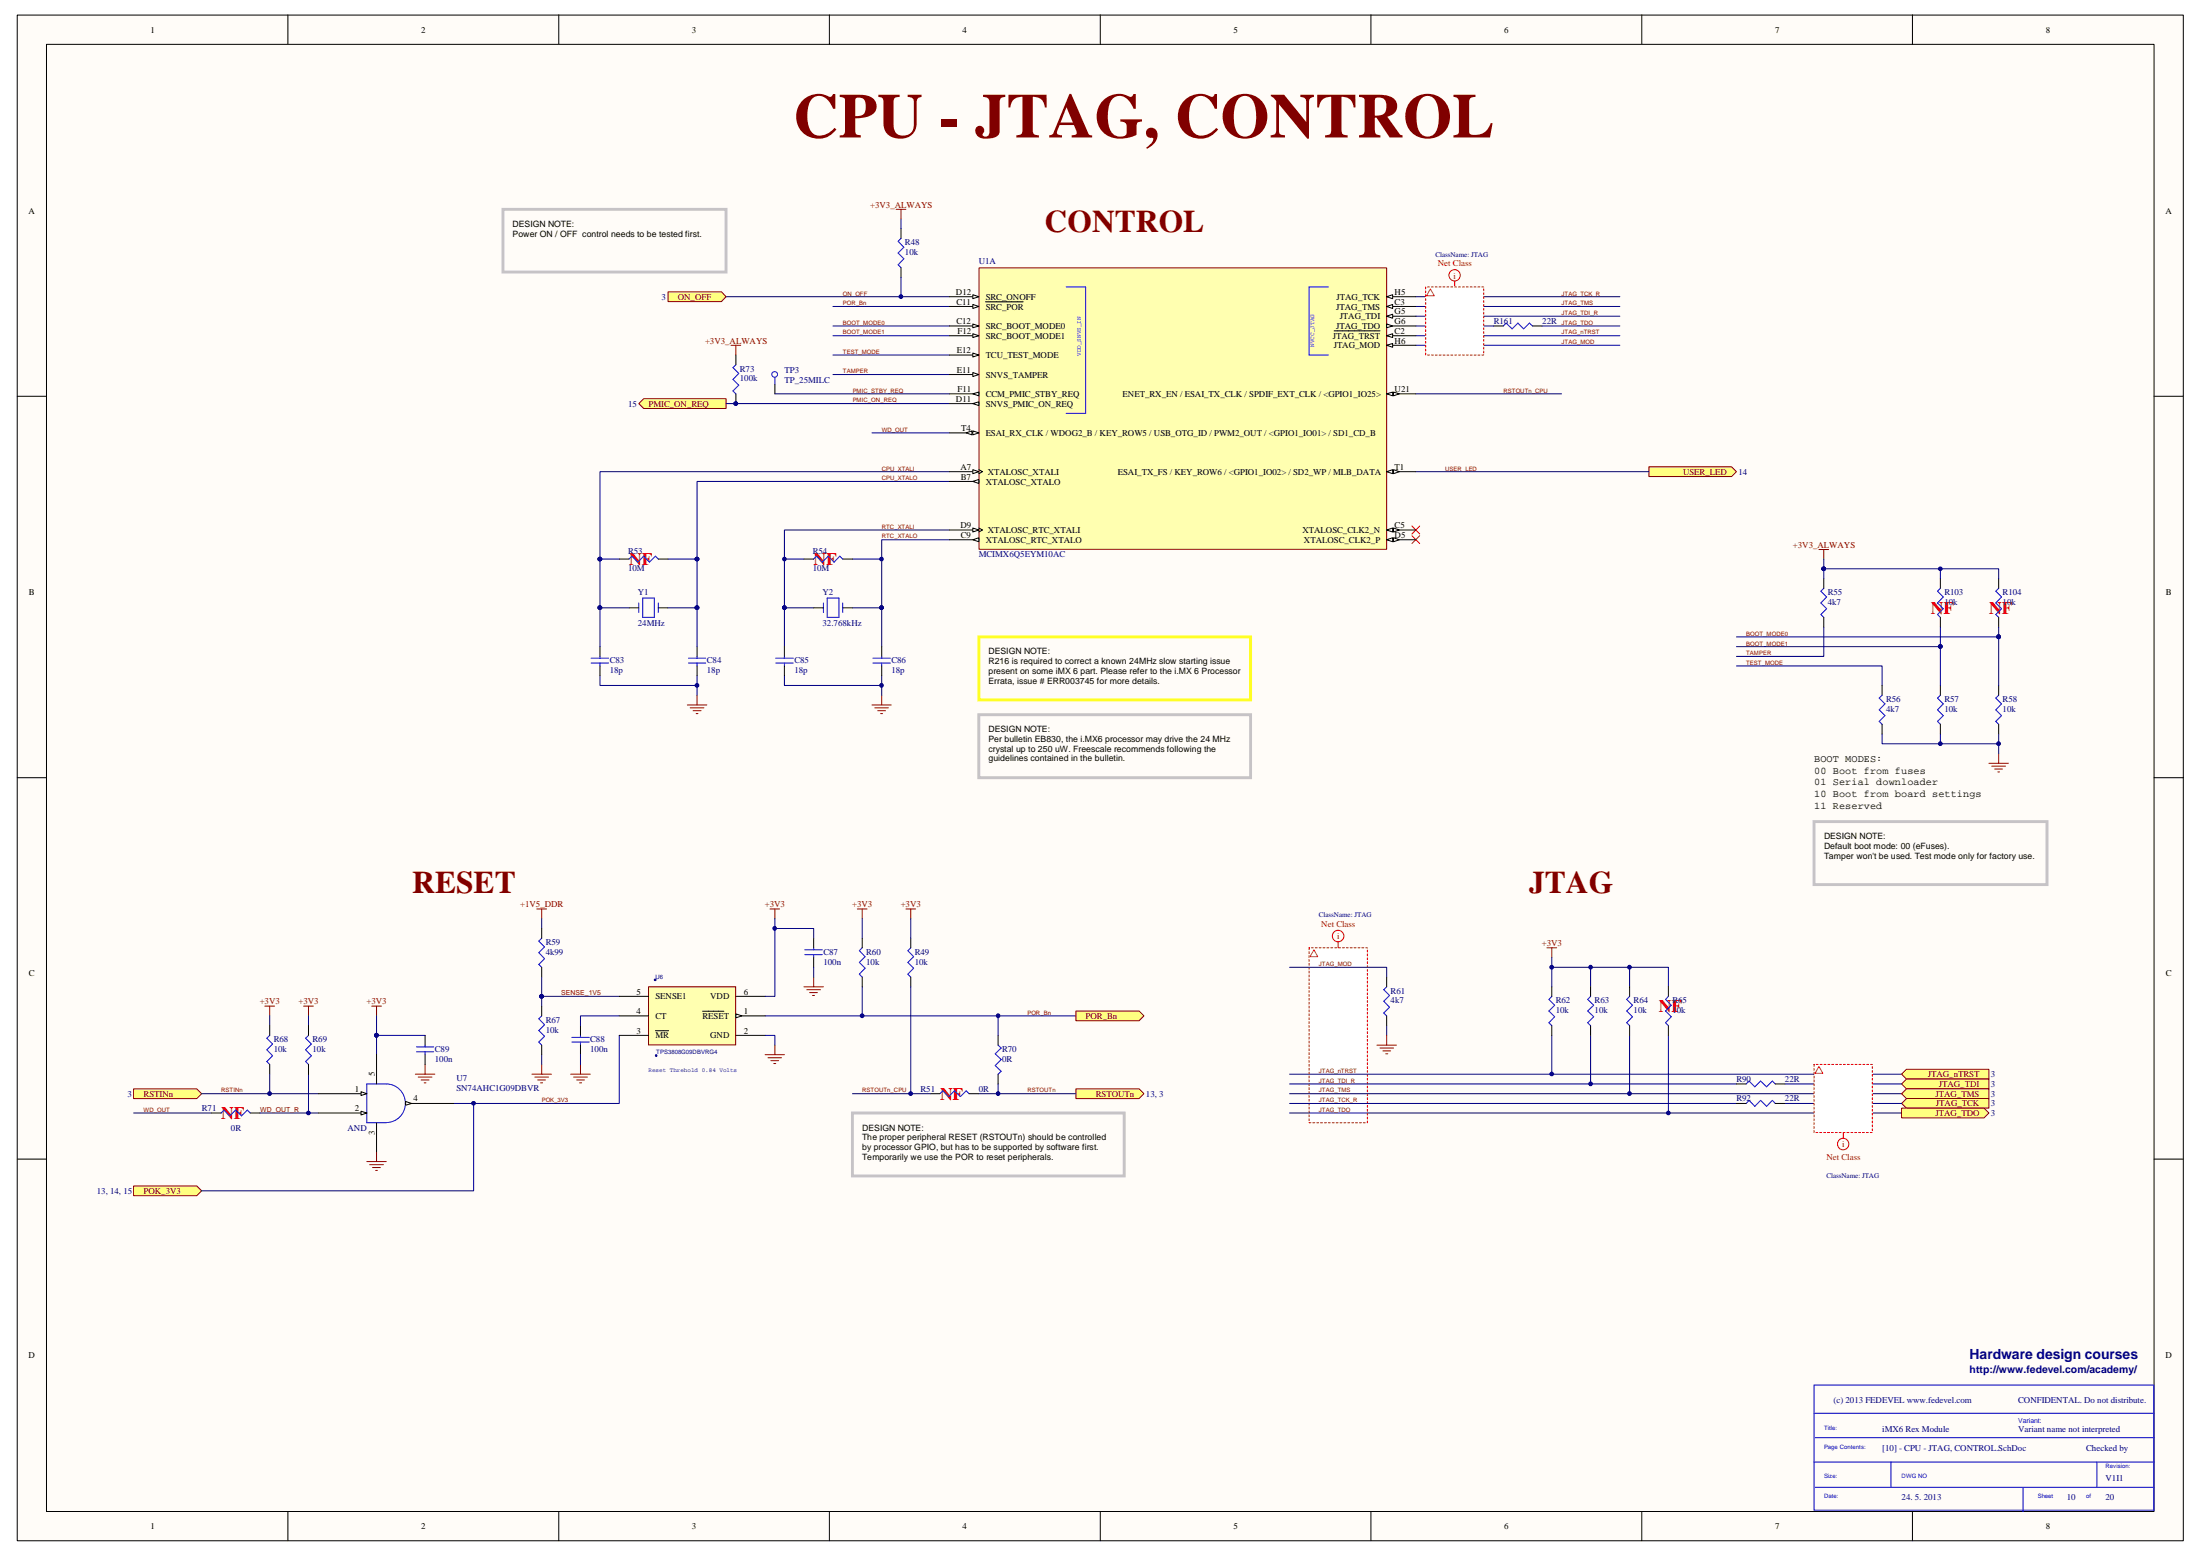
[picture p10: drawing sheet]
<svg xmlns="http://www.w3.org/2000/svg" width="420mm" height="297mm" viewBox="0 0 420 297" stroke-linecap="round" stroke-linejoin="round" font-family="sans-serif">
<path d="M3.3 2.9h413.7v291.2h-413.7z" fill="#fffcf8"/>
<path d="M3.3 2.9h413.7v291.2h-413.7z" fill="none" stroke="#000" stroke-width=".19"/>
<path d="M8.9 8.5h402.5v280h-402.5z" fill="#fffcf8"/>
<g fill="none" stroke="#000" stroke-width=".19">
<path d="M8.9 8.5h402.5v280h-402.5zM55 2.8v5.6M106.7 2.8v5.6M158.4 2.8v5.6M210.1 2.8v5.6M261.8 2.8v5.6M313.6 2.8v5.6M365.2 2.8v5.6M3.3 75.6h5.5M411.4 75.6h5.6M3.3 148.5h5.5M411.4 148.5h5.6"/>
<path d="M3.3 221.3h5.5M411.4 221.3h5.6M55 288.5v5.6M106.7 288.5v5.6M158.4 288.5v5.6M210.1 288.5v5.6M261.8 288.5v5.6M313.6 288.5v5.6M365.2 288.5v5.6"/>
</g>
<path d="M250 180.9h11.1v33.4h-11.1z" fill-rule="evenodd" fill="#fff"/>
<path d="M250 180.9h11.1v33.4h-11.1z" fill="none" stroke="#f00" stroke-width=".19" stroke-dasharray=".4 .4"/>
<path d="M250.9 181.3l.8 1.3h-1.5z" fill="none" stroke="#f33" stroke-width=".19"/>
<path d="M346.4 264.4h64.9v23.9h-64.9zM346.4 269.8h65M346.4 279.1h65M346.7 274.4h64.7M361.1 279.1v4.8M400.5 279.1v4.8M346.7 283.9h64.7M386.4 283.9v4.6" fill="none" stroke="#00f" stroke-width=".19"/>
<path d="M270.4 56.6h39M270.4 58.5h39M159.1 62.2h22.2M159.1 64.1h22.2M159.1 67.8h22.2M159.1 71.5h22.2M270.4 64.1h39M270.4 60.4h39M162.8 106.7h5.6" fill="none" stroke="#000080" stroke-width=".19"/>
<circle cx="168.3" cy="106.7" r=".35" fill="#000080"/>
<g fill="none" stroke="#000080" stroke-width=".19">
<path d="M149.8 106.7h3.7"/>
<circle cx="168.3" cy="106.7" r=".35"/>
</g>
<circle cx="149.8" cy="106.7" r=".35" fill="#000080"/>
<g fill="none" stroke="#000080" stroke-width=".19">
<path d="M149.8 116h5.6"/>
<circle cx="149.8" cy="106.7" r=".35"/>
</g>
<circle cx="149.8" cy="116" r=".34" fill="#000080"/>
<g fill="none" stroke="#000080" stroke-width=".19">
<path d="M162.8 116h5.6"/>
<circle cx="149.8" cy="116" r=".34"/>
</g>
<circle cx="168.3" cy="116" r=".34" fill="#000080"/>
<g fill="none" stroke="#000080" stroke-width=".19">
<path d="M149.8 129v1.9h18.6"/>
<circle cx="168.3" cy="116" r=".34"/>
</g>
<path d="M166.5 134.6h3.7M167.1 135.1h2.6M167.6 135.7h1.5M168.2 136.2h.4M168.4 132.7v1.9" fill="none" stroke="#800000" stroke-width=".19"/>
<circle cx="168.3" cy="130.8" r=".35" fill="#000080"/>
<g fill="none" stroke="#000080" stroke-width=".19">
<path d="M181.3 101.2h-31.5v14.8M168.4 129v3.7"/>
<circle cx="168.3" cy="130.8" r=".35"/>
</g>
<circle cx="149.8" cy="116" r=".34" fill="#000080"/>
<g fill="none" stroke="#000080" stroke-width=".19">
<path d="M149.8 116v7.4"/>
<circle cx="149.8" cy="116" r=".34"/>
</g>
<circle cx="149.8" cy="116" r=".34" fill="#000080"/>
<g fill="none" stroke="#000080" stroke-width=".19">
<path d="M136.9 91.9h44.4M181.3 90h-66.7v16.7"/>
<circle cx="149.8" cy="116" r=".34"/>
</g>
<circle cx="114.6" cy="106.7" r=".35" fill="#000080"/>
<g fill="none" stroke="#000080" stroke-width=".19">
<path d="M181.3 103h-12.9v13"/>
<circle cx="114.6" cy="106.7" r=".35"/>
</g>
<circle cx="168.3" cy="116" r=".34" fill="#000080"/>
<g fill="none" stroke="#000080" stroke-width=".19">
<path d="M168.4 116v7.4"/>
<circle cx="168.3" cy="116" r=".34"/>
</g>
<circle cx="168.3" cy="116" r=".34" fill="#000080"/>
<g fill="none" stroke="#000080" stroke-width=".19">
<path d="M270.4 65.9h39M103.5 175.4v1.8M148 175.4v14.8h-1.9M148 177.2h7.4v1.9M146.1 197.7h1.9v1.8M146.1 193.9h59.4"/>
<circle cx="168.3" cy="116" r=".34"/>
</g>
<path d="M186.9 136.4h51.9v12.1h-51.9z" fill="none" stroke="#c6c3c6" stroke-width=".56"/>
<path d="M186.9 121.6h51.9v12h-51.9z" fill="none" stroke="#ff0" stroke-width=".56"/>
<g fill="none" stroke="#800000" stroke-width=".19">
<path d="M102.5 173.5h1.9M103.5 173.5v1.9M147.1 173.5h1.8M148 173.5v1.9M163.7 173.5h1.9M164.7 173.5v1.9M148 199.5v1.8M153.5 188.4h3.8M154.1 188.9h2.6M154.6 189.5h1.5M155.2 190h.4M155.4 186.5v1.9"/>
<path d="M101.6 205.1h3.7M102.1 205.6h2.7M102.7 206.2h1.5M103.2 206.7h.4M103.5 203.2v1.9M109 205.1h3.7M109.5 205.6h2.7M110.1 206.2h1.5M110.7 206.7h.4M110.9 203.2v1.9M146.1 201.3h3.7M146.7 201.9h2.6"/>
<path d="M147.2 202.5h1.5M147.8 203h.4"/>
</g>
<path d="M103.5 179.1l-.6 .6 1.1 1.1-1.1 1.1 1.1 1.1-1.1 1.1 .6 .6M109.2 198.9h3.4M109.2 198h3.4M110.9 197.7v.3M110.9 198.9v.6M153.7 182.2h3.3M153.7 181.3h3.3M155.4 180.9v.4M155.4 182.2v.6" fill="none" stroke="#00f" stroke-width=".19"/>
<path d="M103.5 177.2v1.9M155.4 179.1v1.8M103.5 184.7v1.8M110.9 195.8v1.9M110.9 199.5v1.8M155.4 182.8v1.9" fill="none" stroke="#000" stroke-width=".19"/>
<circle cx="147.9" cy="177.2" r=".35" fill="#000080"/>
<g fill="none" stroke="#000080" stroke-width=".19">
<path d="M164.7 175.4v3.7M155.4 184.7v1.8M164.7 188.4v5.5"/>
<circle cx="147.9" cy="177.2" r=".35"/>
</g>
<circle cx="164.6" cy="193.9" r=".36" fill="#000080"/>
<g fill="none" stroke="#000080" stroke-width=".19">
<path d="M103.5 186.5v3.7"/>
<circle cx="164.6" cy="193.9" r=".36"/>
</g>
<circle cx="103.4" cy="190.2" r=".35" fill="#000080"/>
<g fill="none" stroke="#000080" stroke-width=".19">
<path d="M103.5 190.2h14.8"/>
<circle cx="103.4" cy="190.2" r=".35"/>
</g>
<circle cx="103.4" cy="190.2" r=".35" fill="#000080"/>
<g fill="none" stroke="#000080" stroke-width=".19">
<path d="M103.5 190.2v1.9"/>
<circle cx="103.4" cy="190.2" r=".35"/>
</g>
<circle cx="103.4" cy="190.2" r=".35" fill="#000080"/>
<g fill="none" stroke="#000080" stroke-width=".19">
<path d="M118.3 193.9h-7.4v1.9M103.5 201.3v1.9M110.9 201.3v1.9"/>
<circle cx="103.4" cy="190.2" r=".35"/>
</g>
<path d="M71 192.1h1.8M71.9 192.1v1.8M71.9 219.9v1.8M79.3 205.1h3.7M79.9 205.6h2.6M80.4 206.2h1.5M81 206.7h.4M81.2 203.2v1.9M70.1 221.7h3.7M70.6 222.3h2.6M71.2 222.9h1.4M71.7 223.4h.4" fill="none" stroke="#800000" stroke-width=".19"/>
<path d="M79.5 199.9h3.3M81.2 199.5v.4M79.5 200.8h3.3M81.2 200.8v.5" fill="none" stroke="#00f" stroke-width=".19"/>
<path d="M81.2 197.7v1.8M81.2 201.3v1.9" fill="none" stroke="#000" stroke-width=".19"/>
<path d="M25.5 226.4h12.1l.9 .9-.9 1h-12.1z" fill-rule="evenodd" fill="#ffff80"/>
<path d="M25.5 226.4h12.1l.9 .9-.9 1h-12.1z" fill="none" stroke="#800000" stroke-width=".19"/>
<path d="M25.5 207.9h12.1l.9 .9-.9 .9h-12.1z" fill-rule="evenodd" fill="#ffff80"/>
<path d="M25.5 207.9h12.1l.9 .9-.9 .9h-12.1z" fill="none" stroke="#800000" stroke-width=".19"/>
<path d="M205.5 193h12l1 .9-1 1h-12z" fill-rule="evenodd" fill="#ffff80"/>
<path d="M205.5 193h12l1 .9-1 1h-12z" fill="none" stroke="#800000" stroke-width=".19"/>
<path d="M71.9 197.7h9.3" fill="none" stroke="#000080" stroke-width=".19"/>
<circle cx="71.9" cy="197.6" r=".36" fill="#000080"/>
<g fill="none" stroke="#000080" stroke-width=".19">
<path d="M71.9 197.7v3.6"/>
<circle cx="71.9" cy="197.6" r=".36"/>
</g>
<circle cx="71.9" cy="197.6" r=".36" fill="#000080"/>
<g fill="none" stroke="#000080" stroke-width=".19">
<path d="M159.1 58.5h22.2M51.5 193.9v1.9M58.9 193.9v1.9M118.3 197.7v13h-31.6M38.5 208.8h22.3M49.6 212.5h11.2M51.5 205.1v3.7"/>
<circle cx="71.9" cy="197.6" r=".36"/>
</g>
<path d="M50.6 192.1h1.8M51.5 192.1v1.8M58 192.1h1.8M58.9 192.1v1.8" fill="none" stroke="#800000" stroke-width=".19"/>
<circle cx="51.5" cy="208.8" r=".36" fill="#000080"/>
<g fill="none" stroke="#000080" stroke-width=".19">
<path d="M58.9 205.1v7.4"/>
<circle cx="51.5" cy="208.8" r=".36"/>
</g>
<circle cx="58.9" cy="212.5" r=".35" fill="#000080"/>
<g fill="none" stroke="#000080" stroke-width=".19">
<path d="M90.5 210.7v16.6h-52"/>
<circle cx="58.9" cy="212.5" r=".35"/>
</g>
<circle cx="90.4" cy="210.6" r=".35" fill="#000080"/>
<g fill="none" stroke="#000080" stroke-width=".19">
<path d="M166.5 82.6h14.8M303.8 184.7v3.7M25.5 212.5h14.9"/>
<circle cx="90.4" cy="210.6" r=".35"/>
</g>
<circle cx="303.8" cy="184.6" r=".35" fill="#000080"/>
<g fill="none" stroke="#000080" stroke-width=".19">
<path d="M311.2 184.7v3.7"/>
<circle cx="303.8" cy="184.6" r=".35"/>
</g>
<circle cx="311.2" cy="184.6" r=".36" fill="#000080"/>
<g fill="none" stroke="#000080" stroke-width=".19">
<path d="M296.4 197.7v7.4"/>
<circle cx="311.2" cy="184.6" r=".36"/>
</g>
<circle cx="296.4" cy="205" r=".35" fill="#000080"/>
<g fill="none" stroke="#000080" stroke-width=".19">
<path d="M303.8 197.7v9.2"/>
<circle cx="296.4" cy="205" r=".35"/>
</g>
<circle cx="303.8" cy="206.9" r=".35" fill="#000080"/>
<g fill="none" stroke="#000080" stroke-width=".19">
<path d="M311.2 197.7v11.1"/>
<circle cx="303.8" cy="206.9" r=".35"/>
</g>
<circle cx="311.2" cy="208.8" r=".36" fill="#000080"/>
<g fill="none" stroke="#000080" stroke-width=".19">
<path d="M318.6 197.7v14.8"/>
<circle cx="311.2" cy="208.8" r=".36"/>
</g>
<circle cx="318.6" cy="212.5" r=".35" fill="#000080"/>
<g fill="none" stroke="#000080" stroke-width=".19">
<path d="M270.4 75.2h27.8M246.3 184.7h18.5v1.8M264.8 195.8v1.9M296.4 182.8v5.6M246.3 205.1h116.9M246.3 206.9h85.3M246.3 208.8h116.9M246.3 212.5h116.9M246.3 210.7h85.3"/>
<circle cx="318.6" cy="212.5" r=".35"/>
</g>
<path d="M263 199.5h3.7M264.8 197.7v1.8M295.4 180.9h1.9M296.4 180.9v1.9M263.6 200.1h2.5M264.1 200.6h1.5M264.7 201.2h.3" fill="none" stroke="#800000" stroke-width=".19"/>
<path d="M363.2 205.1l.9-1h15.7v1.9h-15.7z" fill-rule="evenodd" fill="#ffff80"/>
<path d="M363.2 205.1l.9-1h15.7v1.9h-15.7z" fill="none" stroke="#800000" stroke-width=".19"/>
<path d="M363.2 206.9l.9-.9h15.7v1.9h-15.7z" fill-rule="evenodd" fill="#ffff80"/>
<path d="M363.2 206.9l.9-.9h15.7v1.9h-15.7z" fill="none" stroke="#800000" stroke-width=".19"/>
<path d="M363.2 208.8l.9-.9h15.7v1.8h-15.7z" fill-rule="evenodd" fill="#ffff80"/>
<path d="M363.2 208.8l.9-.9h15.7v1.8h-15.7z" fill="none" stroke="#800000" stroke-width=".19"/>
<path d="M363.2 210.7l.9-1h15.7v1.8h-15.7z" fill-rule="evenodd" fill="#ffff80"/>
<path d="M363.2 210.7l.9-1h15.7v1.8h-15.7z" fill="none" stroke="#800000" stroke-width=".19"/>
<path d="M363.2 211.5h15.7l.9 1-.9 .9h-15.7z" fill-rule="evenodd" fill="#ffff80"/>
<path d="M363.2 211.5h15.7l.9 1-.9 .9h-15.7z" fill="none" stroke="#800000" stroke-width=".19"/>
<path d="M296.4 184.7h22.2v3.7" fill="none" stroke="#000080" stroke-width=".19"/>
<circle cx="296.3" cy="184.6" r=".36" fill="#000080"/>
<g fill="none" stroke="#000080" stroke-width=".19">
<path d="M370.6 140.1v1.9"/>
<circle cx="296.3" cy="184.6" r=".36"/>
</g>
<g fill="none" stroke="#f00" stroke-width=".19">
<path d="M255.6 179.8v1.1"/>
<circle cx="255.6" cy="178.7" r="1.1"/>
</g>
<circle cx="370.6" cy="142" r=".36" fill="#000080"/>
<g fill="none" stroke="#000080" stroke-width=".19">
<path d="M348.3 119.7v5.6h-16.7M359.4 140.1v1.9h22.3M381.7 140.1v3.7"/>
<circle cx="370.6" cy="142" r=".36"/>
</g>
<path d="M347.4 104.9h1.8M348.3 104.9v1.8M379.8 145.7h3.8M380.4 146.3h2.6M380.9 146.8h1.5M381.5 147.4h.4M381.7 143.8v1.9" fill="none" stroke="#800000" stroke-width=".19"/>
<circle cx="381.7" cy="142" r=".36" fill="#000080"/>
<g fill="none" stroke="#000080" stroke-width=".19">
<path d="M138.7 56.6h42.6M172.1 53v3.6M331.6 127.1h27.8v3.8"/>
<circle cx="381.7" cy="142" r=".36"/>
</g>
<path d="M269.7 100.4l1.4 1.5M269.7 102.3l1.4 1.5M271.1 100.4l-1.4 1.5M271.1 102.3l-1.4 1.5" fill="none" stroke="#f00" stroke-width=".19"/>
<path d="M96 40h42.7v11.9h-42.7zM346.4 156.8h44.5v12.1h-44.5z" fill="none" stroke="#c6c3c6" stroke-width=".56"/>
<path d="M172.1 45.5l-.6 .6 1.1 1.1-1.1 1.1 1.1 1.1-1.1 1.1 .6 .6" fill="none" stroke="#00f" stroke-width=".19"/>
<path d="M172.1 43.6v1.9M172.1 51.1v1.9" fill="none" stroke="#000" stroke-width=".19"/>
<circle cx="172.1" cy="56.6" r=".36" fill="#000080"/>
<circle cx="172.1" cy="56.6" r=".36" fill="none" stroke="#000080" stroke-width=".19"/>
<path d="M127.6 55.7h10.2l.9 .9-.9 1h-10.2z" fill-rule="evenodd" fill="#ffff80"/>
<path d="M127.6 55.7h10.2l.9 .9-.9 1h-10.2z" fill="none" stroke="#800000" stroke-width=".19"/>
<path d="M172.1 41.8v1.8" fill="none" stroke="#000080" stroke-width=".19"/>
<path d="M314.9 89.1h15.8l.9 .9-.9 1h-15.8z" fill-rule="evenodd" fill="#ffff80"/>
<path d="M314.9 89.1h15.8l.9 .9-.9 1h-15.8z" fill="none" stroke="#800000" stroke-width=".19"/>
<path d="M270.4 90h44.5M127.6 106.7h5.5" fill="none" stroke="#000080" stroke-width=".19"/>
<path d="M162.8 212.5h51.9v12h-51.9z" fill="none" stroke="#c6c3c6" stroke-width=".56"/>
<g fill="none" stroke="#00f" stroke-width=".19">
<path d="M122 115.1v1.8M122.8 114.2h2.2v3.7h-2.2zM125.7 115.1v1.8M155.4 106.7l.5-.5 1.1 1.1 1.2-1.1 1.1 1.1 1.1-1.1 .5 .5M157.3 115.1v1.8M158 114.2h2.2v3.7h-2.2zM160.9 115.1v1.8M348.3 112.3l-.5 .6 1.1 1.1-1.1 1.1 1.1 1.1-1.1 1.1 .5 .6M148.2 126.6h3.3M148.2 125.6h3.3M149.8 125.3v.3M149.8 126.6v.5"/>
<path d="M166.7 126.6h3.3M166.7 125.6h3.3M168.4 125.3v.3M168.4 126.6v.5M359.4 132.7l-.5 .6 1.1 1.1-1.1 1.1 1.1 1.1-1.1 1.1 .5 .6M370.6 132.7l-.6 .6 1.1 1.1-1.1 1.1 1.1 1.1-1.1 1.1 .6 .6M381.7 132.7l-.5 .6 1.1 1.1-1.1 1.1 1.1 1.1-1.1 1.1 .5 .6M51.5 197.7l-.5 .5 1.1 1.1-1.1 1.1 1.1 1.1-1.1 1.1 .5 .6M58.9 197.7l-.5 .5 1.1 1.1-1.1 1.1 1.1 1.1-1.1 1.1 .5 .6M103.5 193.9l-.6 .6 1.1 1.1-1.1 1.1 1.1 1.1-1.1 1.1 .6 .6M164.7 180.9l-.6 .6 1.1 1.1-1.1 1.1 1.1 1.1-1.1 1.2 .6 .5M190.6 199.5l.6 .6-1.1 1.1 1.1 1.1-1.1 1.1 1.1 1.1-.6 .6"/>
<path d="M264.8 188.4l-.5 .5 1.1 1.1-1.1 1.1 1.1 1.2-1.1 1.1 .5 .5M296.4 190.2l-.6 .6 1.1 1.1-1.1 1.1 1.1 1.1-1.1 1.1 .6 .6M303.8 190.2l-.6 .6 1.2 1.1-1.2 1.1 1.2 1.1-1.2 1.1 .6 .6M311.2 190.2l-.5 .6 1.1 1.1-1.1 1.1 1.1 1.1-1.1 1.1 .5 .6M318.6 190.2l-.5 .6 1.1 1.1-1.1 1.1 1.1 1.1-1.1 1.1 .5 .6M42.2 212.5l.6-.6 1.1 1.1 1.1-1.1 1.1 1.1 1.1-1.1 .6 .6"/>
</g>
<g fill="none" stroke="#000" stroke-width=".19">
<path d="M120.1 116h1.9M125.7 116h1.9M153.5 106.7h1.9M155.4 116h1.9M160.9 106.7h1.9M160.9 116h1.9M348.3 110.4v1.9M348.3 117.9v1.8M149.8 123.4v1.9M149.8 127.1v1.9M168.4 123.4v1.9M168.4 127.1v1.9"/>
<path d="M359.4 130.9v1.8M359.4 138.3v1.8M370.6 130.9v1.8M370.6 138.3v1.8M381.7 130.9v1.8M381.7 138.3v1.8M164.7 179.1v1.8M51.5 195.8v1.9M58.9 195.8v1.9M103.5 192.1v1.8M103.5 199.5v1.8M164.7 186.5v1.9"/>
<path d="M190.6 197.7v1.8M264.8 186.5v1.9M264.8 193.9v1.9M296.4 188.4v1.8M296.4 195.8v1.9M303.8 188.4v1.8M303.8 195.8v1.9M311.2 188.4v1.8M311.2 195.8v1.9M318.6 188.4v1.8M318.6 195.8v1.9M40.4 212.5h1.8"/>
<path d="M47.8 212.5h1.8M51.5 203.2v1.9M58.9 203.2v1.9M190.6 205.1v1.8"/>
</g>
<circle cx="133.1" cy="106.7" r=".35" fill="#000080"/>
<g fill="none" stroke="#000080" stroke-width=".19">
<path d="M114.6 129v1.9h18.5"/>
<circle cx="133.1" cy="106.7" r=".35"/>
</g>
<path d="M131.3 134.6h3.7M131.8 135.1h2.6M132.4 135.7h1.5M133 136.2h.3M133.1 132.7v1.9" fill="none" stroke="#800000" stroke-width=".19"/>
<circle cx="133.1" cy="130.8" r=".36" fill="#000080"/>
<g fill="none" stroke="#000080" stroke-width=".19">
<path d="M114.6 106.7h3.7M133.1 129v3.7"/>
<circle cx="133.1" cy="130.8" r=".36"/>
</g>
<path d="M120.1 106.7l.6-.5 1.1 1.1 1.1-1.1 1.1 1.1 1.2-1.1 .5 .5M112.9 126.6h3.3M112.9 125.6h3.3M114.6 125.3v.3M114.6 126.6v.5M131.5 126.6h3.3M131.5 125.6h3.3M133.1 125.3v.3M133.1 126.6v.5" fill="none" stroke="#00f" stroke-width=".19"/>
<path d="M118.3 106.7h1.8M125.7 106.7h1.9M114.6 123.4v1.9M114.6 127.1v1.9M133.1 123.4v1.9M133.1 127.1v1.9" fill="none" stroke="#000" stroke-width=".19"/>
<circle cx="114.6" cy="106.7" r=".35" fill="#000080"/>
<g fill="none" stroke="#000080" stroke-width=".19">
<path d="M114.6 106.7v9.3"/>
<circle cx="114.6" cy="106.7" r=".35"/>
</g>
<circle cx="114.6" cy="106.7" r=".35" fill="#000080"/>
<circle cx="114.6" cy="106.7" r=".35" fill="none" stroke="#000080" stroke-width=".19"/>
<circle cx="114.6" cy="116" r=".35" fill="#000080"/>
<g fill="none" stroke="#000080" stroke-width=".19">
<path d="M127.6 116h5.5"/>
<circle cx="114.6" cy="116" r=".35"/>
</g>
<circle cx="133.1" cy="116" r=".35" fill="#000080"/>
<g fill="none" stroke="#000080" stroke-width=".19">
<path d="M133.1 116v7.4"/>
<circle cx="133.1" cy="116" r=".35"/>
</g>
<circle cx="133.1" cy="116" r=".35" fill="#000080"/>
<g fill="none" stroke="#000080" stroke-width=".19">
<path d="M133.1 106.7v9.3"/>
<circle cx="133.1" cy="116" r=".35"/>
</g>
<circle cx="133.1" cy="116" r=".35" fill="#000080"/>
<circle cx="133.1" cy="116" r=".35" fill="none" stroke="#000080" stroke-width=".19"/>
<circle cx="133.1" cy="106.7" r=".35" fill="#000080"/>
<g fill="none" stroke="#000080" stroke-width=".19">
<path d="M136.9 91.9h-3.8v14.8"/>
<circle cx="133.1" cy="106.7" r=".35"/>
</g>
<circle cx="133.1" cy="106.7" r=".35" fill="#000080"/>
<g fill="none" stroke="#000080" stroke-width=".19">
<path d="M114.6 116h5.5"/>
<circle cx="133.1" cy="106.7" r=".35"/>
</g>
<circle cx="114.6" cy="116" r=".35" fill="#000080"/>
<g fill="none" stroke="#000080" stroke-width=".19">
<path d="M114.6 116v7.4"/>
<circle cx="114.6" cy="116" r=".35"/>
</g>
<circle cx="114.6" cy="116" r=".35" fill="#000080"/>
<circle cx="114.6" cy="116" r=".35" fill="none" stroke="#000080" stroke-width=".19"/>
<path d="M73.8 214.3a3.6 3.6 0 0 0 3.6-3.6 3.7 3.7 0 0 0-3.6-3.8h-3.7v7.4h3.7" fill="none" stroke="#00f" stroke-width=".19"/>
<path d="M60.8 208.8h9.3" fill="none" stroke="#000" stroke-width=".19"/>
<path d="M68.9 208.4l1.2 .4-1.2 .3z" fill="#fffcf8"/>
<path d="M60.8 212.5h9.3M68.9 208.4l1.2 .4-1.2 .3z" fill="none" stroke="#000" stroke-width=".19"/>
<path d="M68.9 212.1l1.2 .4-1.2 .4z" fill="#fffcf8"/>
<path d="M68.9 212.1l1.2 .4-1.2 .4zM77.5 210.7h9.2" fill="none" stroke="#000" stroke-width=".19"/>
<path d="M77.5 210.3l1.1 .4-1.1 .3z" fill="#fffcf8"/>
<path d="M71.9 201.3v5.6M71.9 214.3v5.6M77.5 210.3l1.1 .4-1.1 .3z" fill="none" stroke="#000" stroke-width=".19"/>
<path d="M123.9 188.4h16.6v11.1h-16.6z" fill-rule="evenodd" fill="#ffffb0"/>
<path d="M123.9 188.4h16.6v11.1h-16.6z" fill="none" stroke="#800000" stroke-width=".19"/>
<path d="M140.5 193.9h5.6" fill="none" stroke="#000" stroke-width=".19"/>
<path d="M140.5 193.5l1.2 .4-1.2 .4z" fill="#fffcf8"/>
<path d="M118.3 197.7h5.6M118.3 193.9h5.6M118.3 190.2h5.6M125.2 196.8h2.5M134.2 193h4M140.5 193.5l1.2 .4-1.2 .4zM140.5 197.7h5.6M140.5 190.2h5.6" fill="none" stroke="#000" stroke-width=".19"/>
<path d="M125 186.9h.2v.3h-.2z" fill-rule="evenodd" fill="#000080"/>
<path d="M125 186.9h.2v.3h-.2z" fill="none" stroke="#000080" stroke-width=".19"/>
<path d="M125.2 201.4h.2v.2h-.2z" fill-rule="evenodd" fill="#000080"/>
<path d="M270.4 62.2h14.8M294.5 62.2h14.9M125.2 201.4h.2v.2h-.2z" fill="none" stroke="#000080" stroke-width=".19"/>
<path d="M287.1 62.2l.5-.5 1.2 1.1 1.1-1.1 1.1 1.1 1.1-1.1 .6 .5" fill="none" stroke="#00f" stroke-width=".19"/>
<path d="M285.2 62.2h1.9M292.7 62.2h1.8" fill="none" stroke="#000" stroke-width=".19"/>
<path d="M205.5 207.9h12l1 .9-1 .9h-12z" fill-rule="evenodd" fill="#ffff80"/>
<path d="M173 173.5h1.9M173.9 173.5v1.9M205.5 207.9h12l1 .9-1 .9h-12z" fill="none" stroke="#800000" stroke-width=".19"/>
<path d="M173.9 180.9l-.5 .6 1.1 1.1-1.1 1.1 1.1 1.1-1.1 1.2 .5 .5M179.5 208.8l.6-.6 1.1 1.1 1.1-1.1 1.1 1.1 1.1-1.1 .6 .6" fill="none" stroke="#00f" stroke-width=".19"/>
<path d="M173.9 179.1v1.8M173.9 186.5v1.9M177.7 208.8h1.8M185.1 208.8h1.8" fill="none" stroke="#000" stroke-width=".19"/>
<path d="M71.9 193.9v3.8M162.8 208.8h14.9M186.9 208.8h18.6" fill="none" stroke="#000080" stroke-width=".19"/>
<circle cx="71.9" cy="197.6" r=".36" fill="#000080"/>
<circle cx="71.9" cy="197.6" r=".36" fill="none" stroke="#000080" stroke-width=".19"/>
<path d="M122 77l.9-.9h15.8v1.9h-15.8z" fill-rule="evenodd" fill="#ffff80"/>
<path d="M122 77l.9-.9h15.8v1.9h-15.8z" fill="none" stroke="#800000" stroke-width=".19"/>
<path d="M140.5 69.6l-.5 .6 1.1 1.1-1.1 1.1 1.1 1.1-1.1 1.1 .5 .6" fill="none" stroke="#00f" stroke-width=".19"/>
<path d="M140.5 75.2v1.8" fill="none" stroke="#000" stroke-width=".19"/>
<circle cx="140.5" cy="77" r=".35" fill="#000080"/>
<circle cx="140.5" cy="77" r=".35" fill="none" stroke="#000080" stroke-width=".19"/>
<path d="M140.5 67.8v1.8" fill="none" stroke="#000" stroke-width=".19"/>
<circle cx="140.5" cy="77" r=".35" fill="#000080"/>
<g fill="none" stroke="#000080" stroke-width=".19">
<path d="M138.7 77h42.6M148 75.2h33.3M190.6 193.9v3.8"/>
<circle cx="140.5" cy="77" r=".35"/>
</g>
<path d="M171.1 40h1.9M172.1 40v1.8M139.6 65.9h1.9M140.5 65.9v1.9" fill="none" stroke="#800000" stroke-width=".19"/>
<g fill="none" stroke="#00f" stroke-width=".19">
<path d="M148 72.1v1.3"/>
<circle cx="148" cy="71.5" r=".54"/>
</g>
<path d="M148 73.4v1.8" fill="none" stroke="#000" stroke-width=".19"/>
<circle cx="190.6" cy="193.9" r=".35" fill="#000080"/>
<g fill="none" stroke="#000080" stroke-width=".19">
<path d="M190.6 206.9v1.9"/>
<circle cx="190.6" cy="193.9" r=".35"/>
</g>
<circle cx="190.6" cy="208.8" r=".35" fill="#000080"/>
<g fill="none" stroke="#000080" stroke-width=".19">
<path d="M173.9 175.4v3.7M173.9 188.4v20.4"/>
<circle cx="190.6" cy="208.8" r=".35"/>
</g>
<circle cx="173.9" cy="208.8" r=".36" fill="#000080"/>
<g fill="none" stroke="#000080" stroke-width=".19">
<path d="M340.9 206.9h22.3M340.9 210.7h22.3"/>
<circle cx="173.9" cy="208.8" r=".36"/>
</g>
<path d="M333.5 206.9l.5-.5 1.1 1.1 1.1-1.1 1.2 1.1 1.1-1.1 .5 .5M333.5 210.7l.5-.6 1.1 1.1 1.1-1.1 1.2 1.1 1.1-1.1 .5 .6" fill="none" stroke="#00f" stroke-width=".19"/>
<path d="M331.6 206.9h1.9M331.6 210.7h1.9M339 206.9h1.9M339 210.7h1.9" fill="none" stroke="#000" stroke-width=".19"/>
<path d="M187 51.2h77.8v53.7h-77.8z" fill="#ffffb0"/>
<path d="M187 51.1h77.8v53.8h-77.8z" fill="none" stroke="#800000" stroke-width=".19"/>
<path d="M203.6 54.8h3.7v24.1h-3.7M253.7 54.8h-3.7v13h3.7" fill="none" stroke="#00f" stroke-width=".19"/>
<path d="M264.8 56.6h5.6" fill="none" stroke="#000" stroke-width=".19"/>
<path d="M264.8 56.6l1.2-.3v.7z" fill="#fffcf8"/>
<path d="M264.8 56.6l1.2-.3v.7zM264.8 58.5h5.6" fill="none" stroke="#000" stroke-width=".19"/>
<path d="M264.8 58.5l1.2-.4v.8z" fill="#fffcf8"/>
<path d="M264.8 58.5l1.2-.4v.8zM264.8 60.4h5.6" fill="none" stroke="#000" stroke-width=".19"/>
<path d="M264.8 60.4l1.2-.4v.7z" fill="#fffcf8"/>
<path d="M264.8 60.4l1.2-.4v.7zM264.8 62.2h5.6" fill="none" stroke="#000" stroke-width=".19"/>
<path d="M264.8 61.8l1.2 .4-1.2 .4z" fill="#fffcf8"/>
<path d="M264.8 61.8l1.2 .4-1.2 .4zM264.8 64.1h5.6" fill="none" stroke="#000" stroke-width=".19"/>
<path d="M264.8 64.1l1.2-.4v.7z" fill="#fffcf8"/>
<path d="M254.8 63.2h8.8M264.8 64.1l1.2-.4v.7zM264.8 65.9h5.6" fill="none" stroke="#000" stroke-width=".19"/>
<path d="M264.8 65.9l1.2-.3v.7z" fill="#fffcf8"/>
<path d="M181.3 62.2h5.6M264.8 65.9l1.2-.3v.7z" fill="none" stroke="#000" stroke-width=".19"/>
<path d="M185.8 61.8l1.1 .4-1.1 .4z" fill="#fffcf8"/>
<path d="M181.3 64.1h5.6M185.8 61.8l1.1 .4-1.1 .4z" fill="none" stroke="#000" stroke-width=".19"/>
<path d="M185.8 63.7l1.1 .4-1.1 .3z" fill="#fffcf8"/>
<path d="M181.3 58.5h5.6M185.8 63.7l1.1 .4-1.1 .3z" fill="none" stroke="#000" stroke-width=".19"/>
<path d="M185.8 58.1l1.1 .4-1.1 .4z" fill="#fffcf8"/>
<path d="M181.3 56.6h5.6M185.8 58.1l1.1 .4-1.1 .4zM188.2 57.6h7.2" fill="none" stroke="#000" stroke-width=".19"/>
<path d="M185.8 56.3l1.1 .3-1.1 .4z" fill="#fffcf8"/>
<path d="M185.8 56.3l1.1 .3-1.1 .4zM181.3 101.2h5.6M186.9 100.8l.8 .4-.8 .4" fill="none" stroke="#000" stroke-width=".19"/>
<path d="M185.8 100.8l1.1 .4-1.1 .4z" fill="#fffcf8"/>
<path d="M181.3 67.8h5.6M185.8 100.8l1.1 .4-1.1 .4z" fill="none" stroke="#000" stroke-width=".19"/>
<path d="M185.8 67.4l1.1 .4-1.1 .4z" fill="#fffcf8"/>
<path d="M185.8 67.4l1.1 .4-1.1 .4zM181.3 91.9h5.6" fill="none" stroke="#000" stroke-width=".19"/>
<path d="M185.8 91.9l1.1-.4v.8z" fill="#fffcf8"/>
<path d="M181.3 90h5.6M185.8 91.9l1.1-.4v.8zM186.9 89.7l.8 .3-.8 .4" fill="none" stroke="#000" stroke-width=".19"/>
<path d="M185.8 89.7l1.1 .3-1.1 .4z" fill="#fffcf8"/>
<path d="M181.3 75.2h5.6M185.8 89.7l1.1 .3-1.1 .4z" fill="none" stroke="#000" stroke-width=".19"/>
<path d="M185.8 75.2l1.1-.4v.8z" fill="#fffcf8"/>
<path d="M181.3 77h5.6M185.8 75.2l1.1-.4v.8z" fill="none" stroke="#000" stroke-width=".19"/>
<path d="M185.8 77l1.1-.3v.7z" fill="#fffcf8"/>
<path d="M185.8 77l1.1-.3v.7zM181.3 103h5.6" fill="none" stroke="#000" stroke-width=".19"/>
<path d="M185.8 103l1.1-.3v.7z" fill="#fffcf8"/>
<path d="M181.3 71.5h5.6M185.8 103l1.1-.3v.7z" fill="none" stroke="#000" stroke-width=".19"/>
<path d="M185.8 71.1l1.1 .4-1.1 .4z" fill="#fffcf8"/>
<path d="M185.8 71.1l1.1 .4-1.1 .4zM264.8 103h5.6" fill="none" stroke="#000" stroke-width=".19"/>
<path d="M264.8 103l1.2-.3v.7z" fill="#fffcf8"/>
<path d="M264.8 103l1.2-.3v.7z" fill="none" stroke="#000" stroke-width=".19"/>
<path d="M266.1 102.7l1.1 .3-1.1 .4z" fill="#fffcf8"/>
<path d="M264.8 101.2h5.6M266.1 102.7l1.1 .3-1.1 .4z" fill="none" stroke="#000" stroke-width=".19"/>
<path d="M264.8 101.2l1.2-.4v.8z" fill="#fffcf8"/>
<path d="M264.8 101.2l1.2-.4v.8z" fill="none" stroke="#000" stroke-width=".19"/>
<path d="M266.1 100.8l1.1 .4-1.1 .4z" fill="#fffcf8"/>
<path d="M181.3 82.6h5.6M266.1 100.8l1.1 .4-1.1 .4z" fill="none" stroke="#000" stroke-width=".19"/>
<path d="M185.8 82.3l1.1 .3-1.1 .4z" fill="#fffcf8"/>
<path d="M185.8 82.3l1.1 .3-1.1 .4z" fill="none" stroke="#000" stroke-width=".19"/>
<path d="M184.5 82.6l1.1-.3v.7z" fill="#fffcf8"/>
<path d="M264.8 75.2h5.6M184.5 82.6l1.1-.3v.7z" fill="none" stroke="#000" stroke-width=".19"/>
<path d="M264.8 75.2l1.2-.4v.8z" fill="#fffcf8"/>
<path d="M264.8 75.2l1.2-.4v.8z" fill="none" stroke="#000" stroke-width=".19"/>
<path d="M266.1 74.8l1.1 .4-1.1 .4z" fill="#fffcf8"/>
<path d="M266.1 74.8l1.1 .4-1.1 .4zM264.8 90h5.6" fill="none" stroke="#000" stroke-width=".19"/>
<path d="M264.8 90l1.2-.3v.7z" fill="#fffcf8"/>
<path d="M264.8 90l1.2-.3v.7z" fill="none" stroke="#000" stroke-width=".19"/>
<path d="M266.1 89.7l1.1 .3-1.1 .4z" fill="#fffcf8"/>
<path d="M266.1 89.7l1.1 .3-1.1 .4zM370.6 110.4v1.9M370.6 117.9v1.8M381.7 110.4v1.9M381.7 117.9v1.8" fill="none" stroke="#000" stroke-width=".19"/>
<path d="M370.6 112.3l-.6 .6 1.1 1.1-1.1 1.1 1.1 1.1-1.1 1.1 .6 .6M381.7 112.3l-.5 .6 1.1 1.1-1.1 1.1 1.1 1.1-1.1 1.1 .5 .6" fill="none" stroke="#00f" stroke-width=".19"/>
<path d="M370.6 108.6v1.8" fill="none" stroke="#000080" stroke-width=".19"/>
<circle cx="370.6" cy="108.6" r=".35" fill="#000080"/>
<g fill="none" stroke="#000080" stroke-width=".19">
<path d="M348.3 108.6h33.4v1.8"/>
<circle cx="370.6" cy="108.6" r=".35"/>
</g>
<circle cx="348.3" cy="108.6" r=".35" fill="#000080"/>
<g fill="none" stroke="#000080" stroke-width=".19">
<path d="M348.3 108.6v1.8"/>
<circle cx="348.3" cy="108.6" r=".35"/>
</g>
<circle cx="348.3" cy="108.6" r=".35" fill="#000080"/>
<g fill="none" stroke="#000080" stroke-width=".19">
<path d="M348.3 106.7v1.9"/>
<circle cx="348.3" cy="108.6" r=".35"/>
</g>
<circle cx="348.3" cy="108.6" r=".35" fill="#000080"/>
<g fill="none" stroke="#000080" stroke-width=".19">
<path d="M370.6 123.4v7.5"/>
<circle cx="348.3" cy="108.6" r=".35"/>
</g>
<circle cx="370.6" cy="123.4" r=".35" fill="#000080"/>
<g fill="none" stroke="#000080" stroke-width=".19">
<path d="M331.6 123.4h39"/>
<circle cx="370.6" cy="123.4" r=".35"/>
</g>
<circle cx="370.6" cy="123.4" r=".35" fill="#000080"/>
<g fill="none" stroke="#000080" stroke-width=".19">
<path d="M370.6 119.7v3.7"/>
<circle cx="370.6" cy="123.4" r=".35"/>
</g>
<circle cx="370.6" cy="123.4" r=".35" fill="#000080"/>
<g fill="none" stroke="#000080" stroke-width=".19">
<path d="M381.7 121.6v9.3"/>
<circle cx="370.6" cy="123.4" r=".35"/>
</g>
<circle cx="381.7" cy="121.6" r=".36" fill="#000080"/>
<g fill="none" stroke="#000080" stroke-width=".19">
<path d="M331.6 121.6h50.1"/>
<circle cx="381.7" cy="121.6" r=".36"/>
</g>
<circle cx="381.7" cy="121.6" r=".36" fill="#000080"/>
<g fill="none" stroke="#000080" stroke-width=".19">
<path d="M381.7 119.7v1.9"/>
<circle cx="381.7" cy="121.6" r=".36"/>
</g>
<circle cx="381.7" cy="121.6" r=".36" fill="#000080"/>
<circle cx="381.7" cy="121.6" r=".36" fill="none" stroke="#000080" stroke-width=".19"/>
<g fill="none" stroke="#f00" stroke-width=".19">
<path d="M277.8 53.7v1.1"/>
<circle cx="277.8" cy="52.6" r="1.08"/>
</g>
<path d="M272.3 54.8h11.1v13h-11.1z" fill-rule="evenodd" fill="#fff"/>
<path d="M272.3 54.8h11.1v13h-11.1z" fill="none" stroke="#f00" stroke-width=".19" stroke-dasharray=".4 .4"/>
<path d="M273.2 55.2l.7 1.3h-1.5z" fill="none" stroke="#f33" stroke-width=".19"/>
<g fill="none" stroke="#f00" stroke-width=".19">
<path d="M352 216.2v1.1"/>
<circle cx="352" cy="218.4" r="1.09"/>
</g>
<path d="M346.4 203.2h11.2v13h-11.2z" fill-rule="evenodd" fill="#fff"/>
<path d="M346.4 203.2h11.2v13h-11.2z" fill="none" stroke="#f00" stroke-width=".19" stroke-dasharray=".4 .4"/>
<path d="M347.4 203.6l.7 1.3h-1.4z" fill="none" stroke="#f33" stroke-width=".19"/>
<text font-size="12.1" fill="#800000" x="151.5" y="26.2">CPU - JTAG, CONTROL</text>
<g font-size="6" fill="#800000">
<text x="199.5" y="44.2">CONTROL</text>
<text x="78.7" y="170.4">RESET</text>
<text x="292" y="170.4">JTAG</text>
</g>
<g font-size="3.3" fill="#f00">
<text x="120.2" y="107.9">NF</text>
<text x="155.4" y="107.9">NF</text>
<text x="368.8" y="117.2">NF</text>
<text x="379.9" y="117.2">NF</text>
<text x="316.8" y="193.2">NF</text>
<text x="179.5" y="209.9">NF</text>
<text x="42.2" y="213.7">NF</text>
</g>
<text font-size="2.7" fill="#000080" x="376.2" y="259.4">Hardware design courses</text>
<text font-size="2" fill="#000080" x="376.2" y="262.2">http://www.fedevel.com/academy/</text>
<g font-size="1.9">
<text x="346.5" y="145.5">BOOT MODES:</text>
<text x="346.5" y="147.7">00 Boot from fuses</text>
<text x="346.5" y="149.9">01 Serial downloader</text>
<text x="346.5" y="152.2">10 Boot from board settings</text>
<text x="346.5" y="154.4">11 Reserved</text>
</g>
<text font-size="1.8" fill="#00f" x="216.6" y="52.6">i.MX6Q - CONTROL</text>
<g font-size="1.7">
<text x="28.7" y="6.2">1</text>
<text x="80.4" y="6.2">2</text>
<text x="132.2" y="6.2">3</text>
<text x="183.8" y="6.2">4</text>
<text x="235.6" y="6.2">5</text>
<text x="287.3" y="6.2">6</text>
<text x="339" y="6.2">7</text>
<text x="390.7" y="6.2">8</text>
<text x="5.5" y="40.8">A</text>
<text x="413.6" y="40.8">A</text>
<text x="97.9" y="43.3">DESIGN NOTE:</text>
<text x="97.9" y="45.2">Power ON / OFF control needs to be tested first.</text>
<text x="182.6" y="56.3">D12</text>
<text x="182.7" y="58.2">C11</text>
<text x="188.2" y="59.1">SRC_POR</text>
<text x="188.2" y="57.2">SRC_ONOFF</text>
<text x="255.2" y="59.1">JTAG_TMS</text>
<text x="255.3" y="57.2">JTAG_TCK</text>
<text x="266.3" y="56.3">H5</text>
<text x="266.3" y="58.2">C3</text>
<text x="182.7" y="61.9">C12</text>
<text x="182.9" y="63.7">F12</text>
<text x="188.2" y="62.8">SRC_BOOT_MODE0</text>
<text x="188.2" y="64.6">SRC_BOOT_MODE1</text>
<text x="254.5" y="64.6">JTAG_TRST</text>
<text x="255.2" y="62.8">JTAG_TDO</text>
<text x="255.9" y="61">JTAG_TDI</text>
<text x="266.3" y="60">G5</text>
<text x="266.3" y="65.6">H6</text>
<text x="266.3" y="61.9">G6</text>
<text x="266.3" y="63.7">C2</text>
<text x="182.7" y="67.4">E12</text>
<text x="182.7" y="71.2">E11</text>
<text x="188.2" y="68.4">TCU_TEST_MODE</text>
<text x="254.7" y="66.5">JTAG_MOD</text>
<text x="182.6" y="76.7">D11</text>
<text x="182.9" y="74.8">F11</text>
<text x="188.2" y="75.8">CCM_PMIC_STBY_REQ</text>
<text x="188.2" y="77.6">SNVS_PMIC_ON_REQ</text>
<text x="188.2" y="72.1">SNVS_TAMPER</text>
<text x="214.4" y="75.8">ENET_RX_EN / ESAI_TX_CLK / SPDIF_EXT_CLK / &lt;GPIO1_IO25&gt;</text>
<text x="266.4" y="74.8">U21</text>
<text x="183.6" y="82.3">T4</text>
<text x="188.2" y="83.2">ESAI_RX_CLK / WDOG2_B / KEY_ROW5 / USB_OTG_ID / PWM2_OUT / &lt;GPIO1_IO01&gt; / SD1_CD_B</text>
<text x="183.4" y="89.7">A7</text>
<text x="266.3" y="89.7">T1</text>
<text x="183.5" y="91.6">B7</text>
<text x="188.2" y="92.5">XTALOSC_XTALO</text>
<text x="188.6" y="90.6">XTALOSC_XTALI</text>
<text x="213.5" y="90.6">ESAI_TX_FS / KEY_ROW6 / &lt;GPIO1_IO02&gt; / SD2_WP / MLB_DATA</text>
<text x="183.4" y="100.8">D9</text>
<text x="188.6" y="101.8">XTALOSC_RTC_XTALI</text>
<text x="248.7" y="101.8">XTALOSC_CLK2_N</text>
<text x="266.3" y="100.8">C5</text>
<text x="183.5" y="102.7">C9</text>
<text x="188.2" y="103.6">XTALOSC_RTC_XTALO</text>
<text x="249" y="103.6">XTALOSC_CLK2_P</text>
<text x="266.3" y="102.7">D5</text>
<text x="5.5" y="113.6">B</text>
<text x="413.6" y="113.6">B</text>
<text x="188.8" y="124.9">DESIGN NOTE:</text>
<text x="188.8" y="126.8">R216 is required to correct a known 24MHz slow starting issue</text>
<text x="188.8" y="128.7">present on some iMX 6 part. Please refer to the i.MX 6 Processor</text>
<text x="188.8" y="130.5">Errata, issue # ERR003745 for more details.</text>
<text x="188.8" y="139.8">DESIGN NOTE:</text>
<text x="188.8" y="141.6">Per bulletin EB830, the i.MX6 processor may drive the 24 MHz</text>
<text x="188.8" y="143.5">crystal up to 250 uW. Freescale recommends following the</text>
<text x="188.8" y="145.3">guidelines contained in the bulletin.</text>
<text x="348.3" y="160.2">DESIGN NOTE:</text>
<text x="348.3" y="162.1">Default boot mode: 00 (eFuses).</text>
<text x="348.3" y="163.9">Tamper won't be used. Test mode only for factory use.</text>
<text x="5.5" y="186.4">C</text>
<text x="121.6" y="189.9">5</text>
<text x="125.2" y="190.8">SENSE1</text>
<text x="135.6" y="190.8">VDD</text>
<text x="142.1" y="189.9">6</text>
<text x="413.6" y="186.4">C</text>
<text x="121.6" y="197.3">3</text>
<text x="121.6" y="193.6">4</text>
<text x="125.2" y="194.5">CT</text>
<text x="134.1" y="194.5">RESET</text>
<text x="142.1" y="193.6">1</text>
<text x="142.1" y="197.3">2</text>
<text x="125.2" y="198.2">MR</text>
<text x="135.6" y="198.2">GND</text>
<text x="67.8" y="208.4">1</text>
<text x="71.6" y="205.4" transform="rotate(-90 71.6 205.4)">5</text>
<text x="67.8" y="212.1">2</text>
<text x="79" y="210.3">4</text>
<text x="164.7" y="215.9">DESIGN NOTE:</text>
<text x="71.6" y="216.7" transform="rotate(-90 71.6 216.7)">3</text>
<text x="164.7" y="217.7">The proper peripheral RESET (RSTOUTn) should be controlled</text>
<text x="164.7" y="219.5">by processor GPIO, but has to be supported by software first.</text>
<text x="164.7" y="221.4">Temporarily we use the POR to reset peripherals.</text>
<text x="5.5" y="259.2">D</text>
<text x="413.6" y="259.2">D</text>
<text x="28.7" y="291.9">1</text>
<text x="80.4" y="291.9">2</text>
<text x="132.2" y="291.9">3</text>
<text x="183.8" y="291.9">4</text>
<text x="235.6" y="291.9">5</text>
<text x="287.3" y="291.9">6</text>
<text x="339" y="291.9">7</text>
<text x="390.7" y="291.9">8</text>
</g>
<g font-size="1.7" fill="#800000">
<text x="166.2" y="39.6">+3V3_ALWAYS</text>
<text x="129.4" y="57.2">ON_OFF</text>
<text x="134.7" y="65.6">+3V3_ALWAYS</text>
<text x="123.9" y="77.6">PMIC_ON_REQ</text>
<text x="321.4" y="90.6">USER_LED</text>
<text x="342.4" y="104.6">+3V3_ALWAYS</text>
<text x="99.3" y="173.2">+1V5_DDR</text>
<text x="146.1" y="173.2">+3V3</text>
<text x="162.8" y="173.2">+3V3</text>
<text x="172" y="173.2">+3V3</text>
<text x="294.5" y="180.6">+3V3</text>
<text x="49.6" y="191.7">+3V3</text>
<text x="57" y="191.7">+3V3</text>
<text x="70" y="191.7">+3V3</text>
<text x="207.3" y="194.5">POR_Bn</text>
<text x="27.4" y="209.4">RSTINn</text>
<text x="209.3" y="209.4">RSTOUTn</text>
<text x="368.2" y="205.7">JTAG_nTRST</text>
<text x="369.6" y="209.4">JTAG_TMS</text>
<text x="370.3" y="207.5">JTAG_TDI</text>
<text x="369.6" y="213.1">JTAG_TDO</text>
<text x="369.7" y="211.2">JTAG_TCK</text>
<text x="27.4" y="227.9">POK_3V3</text>
</g>
<g font-size="1.7" fill="#000080">
<text x="172.8" y="46.9">R48</text>
<text x="172.8" y="48.7">10k</text>
<text x="186.9" y="50.4">U1A</text>
<text x="126.4" y="57.2">3</text>
<text x="285.3" y="61.9">R161</text>
<text x="294.5" y="61.9">22R</text>
<text x="141.3" y="71">R73</text>
<text x="149.8" y="71.2">TP3</text>
<text x="120" y="77.6">15</text>
<text x="141.3" y="72.8">100k</text>
<text x="149.8" y="73">TP_25MILC</text>
<text x="332" y="90.6">14</text>
<text x="120" y="105.7">R53</text>
<text x="155.2" y="105.7">R54</text>
<text x="186.9" y="106.4">MCIMX6Q5EYM10AC</text>
<text x="120" y="109">10M</text>
<text x="121.8" y="113.6">Y1</text>
<text x="155.2" y="109">10M</text>
<text x="157.1" y="113.6">Y2</text>
<text x="349.1" y="113.6">R55</text>
<text x="371.3" y="113.6">R103</text>
<text x="382.5" y="113.6">R104</text>
<text x="121.8" y="119.5">24MHz</text>
<text x="157.1" y="119.5">32.768kHz</text>
<text x="349.1" y="115.5">4k7</text>
<text x="371.3" y="115.5">10k</text>
<text x="382.5" y="115.5">10k</text>
<text x="116.4" y="126.6">C83</text>
<text x="116.4" y="128.5">18p</text>
<text x="135" y="126.6">C84</text>
<text x="135" y="128.5">18p</text>
<text x="151.7" y="126.6">C85</text>
<text x="151.7" y="128.5">18p</text>
<text x="170.3" y="126.6">C86</text>
<text x="170.3" y="128.5">18p</text>
<text x="360.2" y="134">R56</text>
<text x="360.2" y="135.9">4k7</text>
<text x="371.3" y="134">R57</text>
<text x="371.3" y="135.9">10k</text>
<text x="382.5" y="134">R58</text>
<text x="382.5" y="135.9">10k</text>
<text x="104.2" y="180.4">R59</text>
<text x="104.2" y="182.3">4k99</text>
<text x="157.3" y="182.3">C87</text>
<text x="157.3" y="184.1">100n</text>
<text x="165.4" y="182.3">R60</text>
<text x="165.4" y="184.1">10k</text>
<text x="174.7" y="182.3">R49</text>
<text x="174.7" y="184.1">10k</text>
<text x="265.6" y="189.7">R61</text>
<text x="265.6" y="191.6">4k7</text>
<text x="297.1" y="191.6">R62</text>
<text x="304.5" y="191.6">R63</text>
<text x="312" y="191.6">R64</text>
<text x="319.4" y="191.6">R65</text>
<text x="104.2" y="195.2">R67</text>
<text x="104.2" y="197.1">10k</text>
<text x="297.1" y="193.4">10k</text>
<text x="304.5" y="193.4">10k</text>
<text x="312" y="193.4">10k</text>
<text x="319.4" y="193.4">10k</text>
<text x="52.3" y="199">R68</text>
<text x="52.3" y="200.8">10k</text>
<text x="59.7" y="199">R69</text>
<text x="59.7" y="200.8">10k</text>
<text x="83" y="200.8">C89</text>
<text x="83" y="202.7">100n</text>
<text x="112.7" y="199">C88</text>
<text x="112.7" y="200.8">100n</text>
<text x="191.4" y="200.8">R70</text>
<text x="191.4" y="202.7">0R</text>
<text x="24.3" y="209.4">3</text>
<text x="87.2" y="206.4">U7</text>
<text x="87.2" y="208.2">SN74AHC1G09DBVR</text>
<text x="175.8" y="208.4">R51</text>
<text x="186.9" y="208.4">0R</text>
<text x="218.9" y="209.4">13, 3</text>
<text x="331.6" y="206.6">R90</text>
<text x="340.9" y="206.6">22R</text>
<text x="380.2" y="205.7">3</text>
<text x="380.2" y="207.5">3</text>
<text x="380.2" y="209.4">3</text>
<text x="38.6" y="212.1">R71</text>
<text x="44.1" y="215.9">0R</text>
<text x="66.4" y="215.9">AND</text>
<text x="331.6" y="210.3">R92</text>
<text x="340.9" y="210.3">22R</text>
<text x="380.2" y="211.2">3</text>
<text x="380.2" y="213.1">3</text>
<text x="18.5" y="227.9">13, 14, 15</text>
<text x="350.2" y="267.8">(c) 2013 FEDEVEL www.fedevel.com</text>
<text x="385.4" y="267.8">CONFIDENTAL. Do not distribute.</text>
<text x="359.5" y="273.3">iMX6 Rex Module</text>
<text x="385.4" y="273.3">Variant name not interpreted</text>
<text x="359.5" y="277.1">[10] - CPU - JTAG, CONTROL.SchDoc</text>
<text x="398.4" y="277.1">Checked by</text>
<text x="363.2" y="286.3">24. 5. 2013</text>
<text x="394.7" y="286.3">10</text>
<text x="402.1" y="286.3">20</text>
<text x="402.1" y="282.7">V1I1</text>
</g>
<g font-size="1.7" fill="#f00">
<text x="274.6" y="50.8">Net Class</text>
<text x="277.6" y="53.2">i</text>
<text x="252.3" y="176.9">Net Class</text>
<text x="255.3" y="179.3">i</text>
<text x="348.8" y="221.4">Net Class</text>
<text x="351.8" y="219">i</text>
</g>
<g font-size="1.4" fill="#000080">
<text x="274.1" y="49">ClassName: JTAG</text>
<text x="251.9" y="175.1">ClassName: JTAG</text>
<text x="348.8" y="224.8">ClassName: JTAG</text>
</g>
<g font-size="1.3" fill="#800000">
<text x="107.2" y="189.9">SENSE_1V5</text>
<text x="49.7" y="212.2">WD_OUT_R</text>
</g>
<text font-size="1.3" fill="#00f" x="385.4" y="271.6">Variant:</text>
<g font-size="1.1" fill="#800000">
<text x="161" y="58.3">POR_Bn</text>
<text x="161" y="56.4">ON_OFF</text>
<text x="298.2" y="58.3">JTAG_TMS</text>
<text x="298.2" y="56.4">JTAG_TCK_R</text>
<text x="161" y="62">BOOT_MODE0</text>
<text x="161" y="63.8">BOOT_MODE1</text>
<text x="298.2" y="65.7">JTAG_MOD</text>
<text x="298.2" y="63.8">JTAG_nTRST</text>
<text x="298.2" y="62">JTAG_TDO</text>
<text x="298.2" y="60.2">JTAG_TDI_R</text>
<text x="161" y="71.2">TAMPER</text>
<text x="161" y="67.6">TEST_MODE</text>
<text x="162.8" y="75">PMIC_STBY_REQ</text>
<text x="162.8" y="76.8">PMIC_ON_REQ</text>
<text x="287.1" y="75">RSTOUTn_CPU</text>
<text x="168.4" y="82.4">WD_OUT</text>
<text x="168.4" y="89.8">CPU_XTALI</text>
<text x="276" y="89.8">USER_LED</text>
<text x="168.4" y="91.7">CPU_XTALO</text>
<text x="168.4" y="101">RTC_XTALI</text>
<text x="168.4" y="102.8">RTC_XTALO</text>
<text x="333.5" y="121.4">BOOT_MODE0</text>
<text x="333.5" y="123.2">BOOT_MODE1</text>
<text x="333.5" y="125.1">TAMPER</text>
<text x="333.5" y="126.9">TEST_MODE</text>
<text x="251.9" y="184.4">JTAG_MOD</text>
<text x="196.2" y="193.7">POR_Bn</text>
<text x="42.2" y="208.5">RSTINn</text>
<text x="164.7" y="208.5">RSTOUTn_CPU</text>
<text x="196.2" y="208.5">RSTOUTn</text>
<text x="251.9" y="204.9">JTAG_nTRST</text>
<text x="251.9" y="206.7">JTAG_TDI_R</text>
<text x="251.9" y="208.5">JTAG_TMS</text>
<text x="27.4" y="212.3">WD_OUT</text>
<text x="103.5" y="210.4">POK_3V3</text>
<text x="251.9" y="210.4">JTAG_TCK_R</text>
<text x="251.9" y="212.3">JTAG_TDO</text>
</g>
<g font-size="1.1" fill="#00f">
<text x="206.4" y="67.9" transform="rotate(-90 206.4 67.9)">VDD_SNVS_IN</text>
<text x="251" y="66.2" transform="rotate(-90 251 66.2)">NVCC_JTAG</text>
<text x="348.3" y="272.9">Title:</text>
<text x="348.3" y="276.6">Page Contents:</text>
<text x="402.1" y="280.3">Revision:</text>
<text x="348.3" y="282.2">Size:</text>
<text x="348.3" y="285.9">Date:</text>
<text x="363.2" y="282.2">DWG NO</text>
<text x="389.2" y="285.9">Sheet</text>
<text x="398.4" y="285.9">of</text>
</g>
<g font-size="1.1" fill="#000080">
<text x="125.2" y="186.9">U6</text>
<text x="125.3" y="201.3">TPS3808G09DBVRG4</text>
<text x="123.9" y="204.7">Reset Threhold 0.84 Volts</text>
</g>
</svg>
